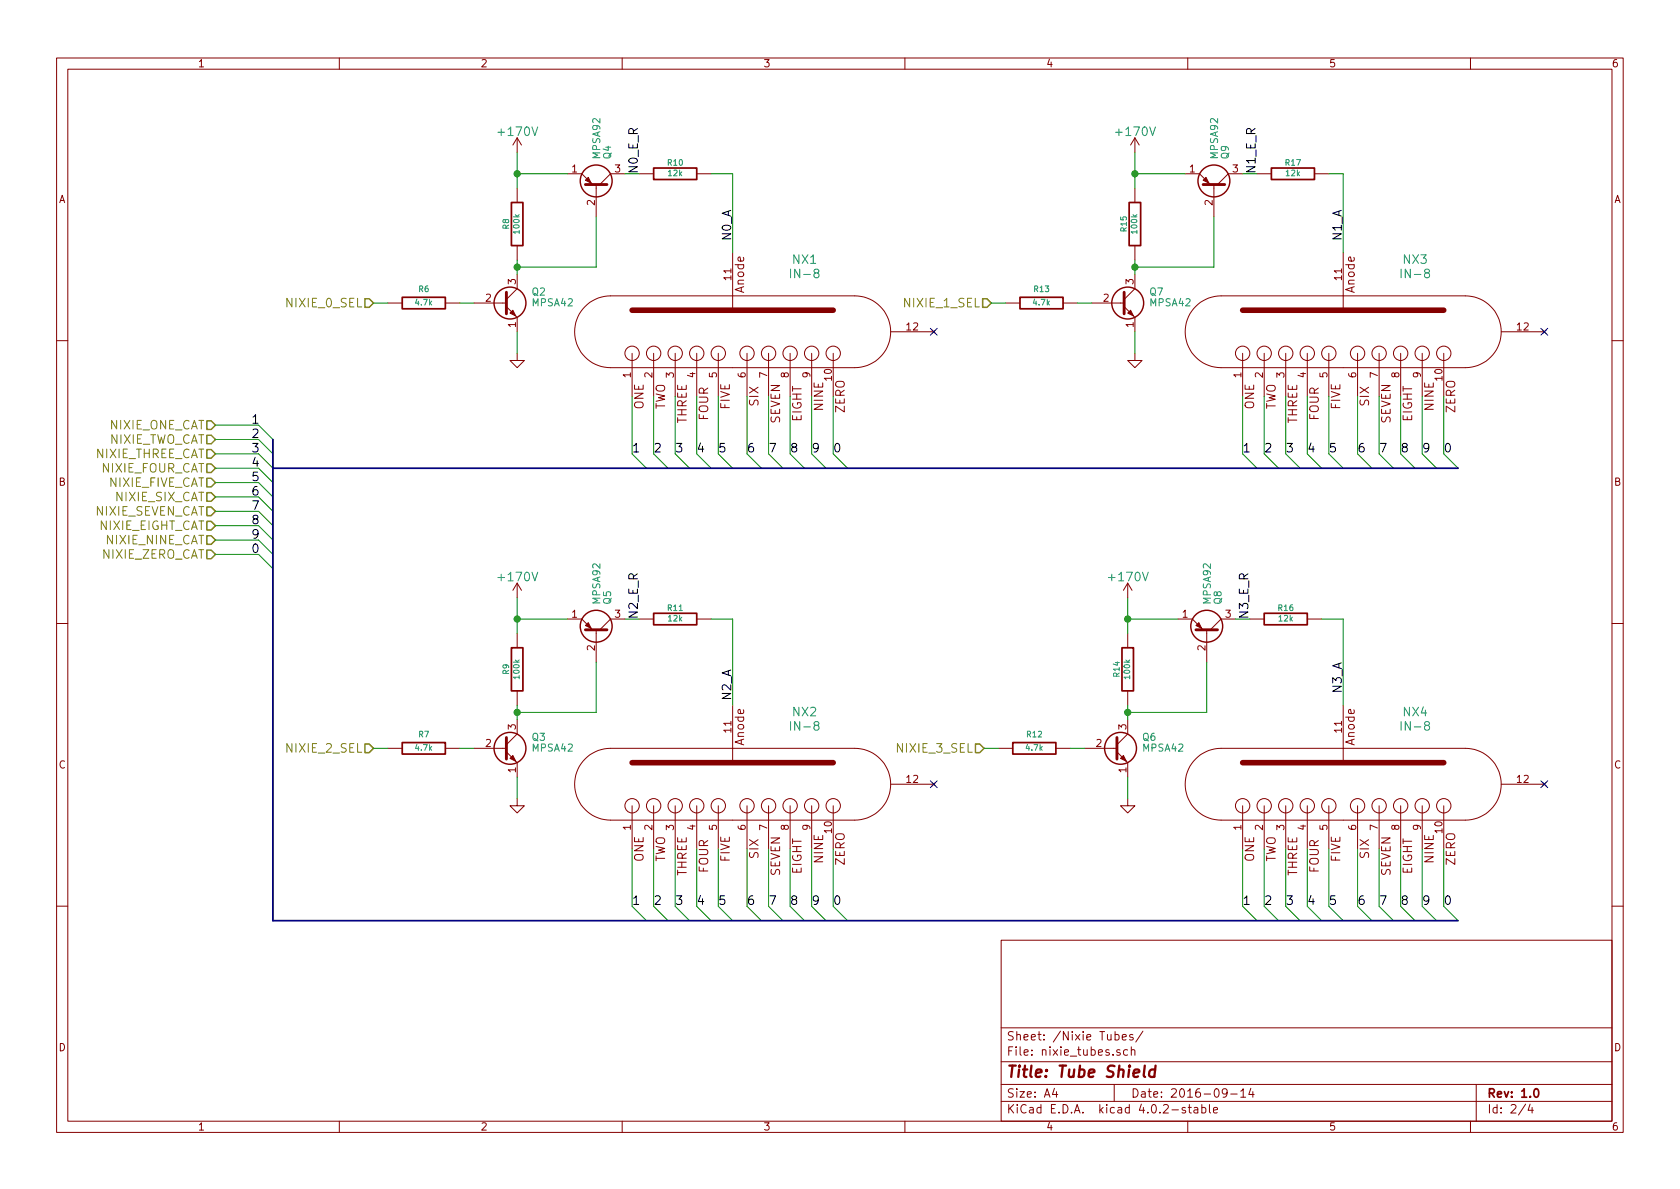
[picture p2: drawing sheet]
<svg xmlns="http://www.w3.org/2000/svg" width="297mm" height="210mm" viewBox="0 0 297 210" stroke-linecap="round" stroke-linejoin="round" font-family="sans-serif">
<g fill="none" stroke="#840000" stroke-width=".18">
<path d="M10 10.3h277v189.9h-277zM12 12.2h273v186.1h-273zM60 10.3v1.9M110 10.3v1.9M160 10.3v1.9M210 10.3v1.9M260 10.3v1.9M91.4 24.4v2.5M91.4 33.3v2.5M91.4 24.4l-.7 1.2M91.4 24.4l.8 1.2M100.3 30.7h2.6l1.9 1.9"/>
<path d="M105.4 32.6v5.7M110.5 30.7h-2.6l-1.9 1.9M113 30.7h2.6M123.2 30.7h2.5M200.7 24.4v2.5M200.7 33.3v2.5M200.7 24.4l-.8 1.2M200.7 24.4l.7 1.2M209.5 30.7h2.6l1.9 1.9M214.6 32.6v5.7M219.7 30.7h-2.5l-1.9 1.9M222.2 30.7h2.6"/>
<path d="M232.4 30.7h2.5M68.6 53.6h2.5M78.7 53.6h2.6M83.8 53.6h5.7M89.5 54.2l1.9 1.9v2.6M91.4 43.4v2.6M91.4 48.5v2.5l-1.9 2M103.5 54.2a6.4 6.4 0 0 1 4.4-1.9h43.2a6.3 6.3 0 0 1 6.4 6.4 6.3 6.3 0 0 1-6.4 6.3h-43.2a6.3 6.3 0 0 1-5.8-3.9 6.3 6.3 0 0 1 1.4-6.9zM129.5 44.7v10.2M157.5 58.7h7.6M164.8 58.4l.6 .6M165.4 58.4l-.6 .6"/>
<path d="M177.8 53.6h2.5M188 53.6h2.5M193 53.6h5.8M198.8 54.2l1.9 1.9v2.6M200.7 43.4v2.6M200.7 48.5v2.5l-1.9 2M211.4 54.2a6.4 6.4 0 0 1 4.5-1.9h43.2a6.3 6.3 0 0 1 6.3 6.4 6.3 6.3 0 0 1-6.3 6.3h-43.2a6.3 6.3 0 0 1-5.9-3.9 6.3 6.3 0 0 1 1.4-6.9zM237.5 44.7v10.2M265.4 58.7h7.6M272.7 58.4l.7 .6M273.4 58.4l-.7 .6M10 60.2h2"/>
<path d="M91.4 62.5v1.2h1.3l-1.3 1.3-1.2-1.3h1.2M111.8 62.5v7.6M115.6 62.5v7.6M119.4 62.5v7.6M123.2 62.5v7.6M127 62.5v7.6M132.1 62.5v7.6M135.9 62.5v7.6M139.7 62.5v7.6M143.5 62.5v7.6M147.3 62.5v7.6M200.7 62.5v1.2h1.2l-1.2 1.3-1.3-1.3h1.3"/>
<path d="M219.7 62.5v7.6M223.5 62.5v7.6M227.3 62.5v7.6M231.1 62.5v7.6M234.9 62.5v7.6M240 62.5v7.6M243.8 62.5v7.6M247.6 62.5v7.6M251.5 62.5v7.6M255.3 62.5v7.6M285 60.2h2M10 110.3h2"/>
<path d="M91.4 103.1v2.6M91.4 112v2.5M91.4 103.1l-.7 1.3M91.4 103.1l.8 1.3M100.3 109.5h2.6l1.9 1.9M105.4 111.4v5.7M110.5 109.5h-2.6l-1.9 1.9M113 109.5h2.6M123.2 109.5h2.5M199.4 103.1v2.6M199.4 112v2.5M199.4 103.1l-.8 1.3"/>
<path d="M199.4 103.1l.8 1.3M208.3 109.5h2.5l1.9 1.9M213.4 111.4v5.7M218.4 109.5h-2.5l-1.9 1.9M221 109.5h2.5M231.1 109.5h2.6M285 110.3h2M68.6 132.3h2.5M78.7 132.3h2.6M83.8 132.3h5.7M89.5 133l1.9 1.9v2.5M91.4 122.2v2.5"/>
<path d="M91.4 127.2v2.6l-1.9 1.9M103.5 134.2a6.4 6.4 0 0 1 4.4-1.9h43.2a6.3 6.3 0 0 1 6.4 6.4 6.3 6.3 0 0 1-6.4 6.3h-43.2a6.3 6.3 0 0 1-5.8-3.9 6.3 6.3 0 0 1 1.4-6.9zM129.5 124.7v10.2M157.5 138.7h7.6M164.8 138.4l.6 .6M165.4 138.4l-.6 .6M176.5 132.3h2.6M186.7 132.3h2.5M191.8 132.3h5.7M197.5 133l1.9 1.9v2.5M199.4 122.2v2.5M199.4 127.2v2.6l-1.9 1.9"/>
<path d="M211.4 134.2a6.4 6.4 0 0 1 4.5-1.9h43.2a6.3 6.3 0 0 1 6.3 6.4 6.3 6.3 0 0 1-6.3 6.3h-43.2a6.3 6.3 0 0 1-5.9-3.9 6.3 6.3 0 0 1 1.4-6.9zM237.5 124.7v10.2M265.4 138.7h7.6M272.7 138.4l.7 .6M273.4 138.4l-.7 .6M91.4 141.2v1.3h1.3l-1.3 1.3-1.2-1.3h1.2M111.8 142.5v7.6M115.6 142.5v7.6M119.4 142.5v7.6M123.2 142.5v7.6M127 142.5v7.6M132.1 142.5v7.6"/>
<path d="M135.9 142.5v7.6M139.7 142.5v7.6M143.5 142.5v7.6M147.3 142.5v7.6M199.4 141.2v1.3h1.3l-1.3 1.3-1.3-1.3h1.3M219.7 142.5v7.6M223.5 142.5v7.6M227.3 142.5v7.6M231.1 142.5v7.6M234.9 142.5v7.6M240 142.5v7.6M243.8 142.5v7.6"/>
<path d="M247.6 142.5v7.6M251.5 142.5v7.6M255.3 142.5v7.6M10 160.2h2M177 166.3h108v32h-108zM285 160.2h2M60 198.3v1.9M110 198.3v1.9M160 198.3v1.9M177 194.8h108M177 191.8h108M177 187.8h108"/>
<path d="M177 181.8h108M186.4 192.5l-.3 1h.9M186.8 193v1M197 191.8v3M197.2 183l.4-.1 .3 .3-.2 .6h-.5M198 185.7a.37 .37 0 0 0-.6 .1l.1 .2 .5 .2 .1 .1-.2 .3-.5-.1M198.4 183.4l.7-.1v-.3l-.4-.1-.3 .2 .1 .7h.6M199.4 185.7l-.5-.1-.2 .3v.6l.2 .1 .5-.1M200 185.7l.2-.1 .4 .1 .1 .9M200 185.1v1.5M200.3 183a.37 .37 0 0 0-.6 .1l.1 .3 .5 .1 .1 .1-.2 .3-.5-.1M202.1 182.3l-1.3 2"/>
<path d="M209.6 195.9a.37 .37 0 0 0-.6 .1l.1 .3 .5 .1 .1 .1-.3 .3-.4-.1M210 198.3v1.9M210.1 195.8h.5M210.3 195.3v1.3l.3 .2M211.2 195.9h.5l.1 .9M211.8 196.2l-.5 .1-.2 .2 .2 .3 .5-.1M212.5 195.9l.4-.1 .3 .3-.1 .6h-.6M212.5 195.3v1.5M213.8 195.3v1.3l.2 .2M214.6 196.3l.7-.1-.1-.3-.4-.1-.2 .2v.7h.6M217 193.2l-.3 .3h-.3l-.3-.3v-.4l.2-.2 .4-.1 .2 .2a1.19 1.19 0 0 1-.2 1.2l-.4 .1M217.6 193.5h1.1"/>
<path d="M219.4 193l.4-.5v1.5M219.4 194h.8M221.2 192.5l-.4 1h.9M221.5 193v1M260 198.3v1.9M261 191.8v6.5M269.7 195.2l-1.2 2M270.5 195.2l-.3 1.1h.9M270.9 195.8v1"/>
<circle cx="111.8" cy="62.5" r="1.27"/>
<circle cx="115.6" cy="62.5" r="1.27"/>
<circle cx="119.4" cy="62.5" r="1.27"/>
<circle cx="123.2" cy="62.5" r="1.27"/>
<circle cx="127" cy="62.5" r="1.27"/>
<circle cx="132.1" cy="62.5" r="1.27"/>
<circle cx="135.9" cy="62.5" r="1.27"/>
<circle cx="139.7" cy="62.5" r="1.27"/>
<circle cx="143.5" cy="62.5" r="1.27"/>
<circle cx="147.3" cy="62.5" r="1.27"/>
<circle cx="219.7" cy="62.5" r="1.27"/>
<circle cx="223.5" cy="62.5" r="1.27"/>
<circle cx="227.3" cy="62.5" r="1.27"/>
<circle cx="231.1" cy="62.5" r="1.27"/>
<circle cx="234.9" cy="62.5" r="1.27"/>
<circle cx="240" cy="62.5" r="1.27"/>
<circle cx="243.8" cy="62.5" r="1.27"/>
<circle cx="247.6" cy="62.5" r="1.27"/>
<circle cx="251.5" cy="62.5" r="1.27"/>
<circle cx="255.3" cy="62.5" r="1.27"/>
<circle cx="111.8" cy="142.5" r="1.27"/>
<circle cx="115.6" cy="142.5" r="1.27"/>
<circle cx="119.4" cy="142.5" r="1.27"/>
<circle cx="123.2" cy="142.5" r="1.27"/>
<circle cx="127" cy="142.5" r="1.27"/>
<circle cx="132.1" cy="142.5" r="1.27"/>
<circle cx="135.9" cy="142.5" r="1.27"/>
<circle cx="139.7" cy="142.5" r="1.27"/>
<circle cx="143.5" cy="142.5" r="1.27"/>
<circle cx="147.3" cy="142.5" r="1.27"/>
<circle cx="219.7" cy="142.5" r="1.27"/>
<circle cx="223.5" cy="142.5" r="1.27"/>
<circle cx="227.3" cy="142.5" r="1.27"/>
<circle cx="231.1" cy="142.5" r="1.27"/>
<circle cx="234.9" cy="142.5" r="1.27"/>
<circle cx="240" cy="142.5" r="1.27"/>
<circle cx="243.8" cy="142.5" r="1.27"/>
<circle cx="247.6" cy="142.5" r="1.27"/>
<circle cx="251.5" cy="142.5" r="1.27"/>
<circle cx="255.3" cy="142.5" r="1.27"/>
</g>
<g fill="none" stroke="#840000" stroke-width=".3">
<path d="M90.4 35.8h2.1v7.6h-2.1zM115.6 29.7h7.6v2h-7.6zM199.6 35.8h2.1v7.6h-2.1zM224.8 29.7h7.6v2h-7.6zM71.1 52.6h7.6v2h-7.6zM180.3 52.6h7.7v2h-7.7zM90.4 114.5h2.1v7.7h-2.1zM115.6 108.5h7.6v2h-7.6zM198.4 114.5h2v7.7h-2zM223.5 108.5h7.6v2h-7.6zM71.1 131.3h7.6v2h-7.6zM179.1 131.3h7.6v2h-7.6z"/>
<path d="M271.3 192.7l.3-.2a.81 .81 0 0 1 .5 .6 .81 .81 0 0 1-.2 .8l-.2 .1a.79 .79 0 0 1-.4-1.3z"/>
</g>
<path d="M204.2 189.2a.7 .7 0 0 0-1 .3v.8l.3 .1 .6-.1M204.3 188.4l-.2 2" fill="none" stroke="#840000" stroke-width=".41"/>
<g fill="none" stroke="#848400" stroke-width=".25">
<path d="M64.5 52.8h.8l.7 .8-.7 .8h-.8zM173.7 52.8h.8l.8 .8-.8 .8h-.8zM36.6 74.4h.7l.8 .8-.8 .7h-.7zM36.6 77h.7l.8 .7-.8 .8h-.7zM36.6 79.5h.7l.8 .8-.8 .7h-.7zM36.6 82h.7l.8 .8-.8 .8h-.7zM36.6 84.6h.7l.8 .7-.8 .8h-.7zM36.6 87.1h.7l.8 .8-.8 .7h-.7zM36.6 89.7h.7l.8 .7-.8 .8h-.7zM36.6 92.2h.7l.8 .8-.8 .7h-.7zM36.6 94.7h.7l.8 .8-.8 .8h-.7zM36.6 97.3h.7l.8 .7-.8 .8h-.7z"/>
<path d="M64.5 131.6h.8l.7 .7-.7 .8h-.8zM172.5 131.6h.7l.8 .7-.8 .8h-.7z"/>
</g>
<path d="M111.8 54.9h35.5M219.7 54.9h35.6M111.8 134.9h35.5M219.7 134.9h35.6" fill="none" stroke="#840000" stroke-width=".99"/>
<g fill="none" stroke="#008400" stroke-width=".18">
<path d="M91.4 26.9v6.4M91.4 30.7h8.9M105.4 38.3v8.9h-14M110.5 30.7h2.5M125.7 30.7h3.8v14M200.7 26.9v6.4M200.7 30.7h8.8M214.6 38.3v8.9h-13.9M219.7 30.7h2.5M234.9 30.7h2.6v14M66 53.6h2.6M81.3 53.6h2.5"/>
<path d="M91.4 46v2.5M91.4 58.7v3.8M175.3 53.6h2.5M190.5 53.6h2.5M200.7 46v2.5M200.7 58.7v3.8M38.1 75.2h7.6l2.6 2.5M38.1 77.7h7.6l2.6 2.6M111.8 70.1v10.2l2.5 2.5M115.6 70.1v10.2l2.5 2.5M119.4 70.1v10.2l2.5 2.5M123.2 70.1v10.2l2.5 2.5"/>
<path d="M127 70.1v10.2l2.5 2.5M132.1 70.1v10.2l2.5 2.5M135.9 70.1v10.2l2.5 2.5M139.7 70.1v10.2l2.5 2.5M143.5 70.1v10.2l2.5 2.5M147.3 70.1v10.2l2.6 2.5M219.7 70.1v10.2l2.5 2.5M223.5 70.1v10.2l2.6 2.5M227.3 70.1v10.2l2.6 2.5M231.1 70.1v10.2l2.6 2.5M234.9 70.1v10.2l2.6 2.5M240 70.1v10.2l2.6 2.5"/>
<path d="M243.8 70.1v10.2l2.6 2.5M247.6 70.1v10.2l2.6 2.5M251.5 70.1v10.2l2.5 2.5M255.3 70.1v10.2l2.5 2.5M38.1 80.3h7.6l2.6 2.5M38.1 82.8h7.6l2.6 2.5M38.1 85.3h7.6l2.6 2.6M38.1 87.9h7.6l2.6 2.5M38.1 90.4h7.6l2.6 2.6M38.1 93h7.6l2.6 2.5M38.1 95.5h7.6l2.6 2.5M38.1 98h7.6l2.6 2.6"/>
<path d="M91.4 105.7v6.3M91.4 109.5h8.9M105.4 117.1v8.9h-14M110.5 109.5h2.5M125.7 109.5h3.8v15.2M199.4 105.7v6.3M199.4 109.5h8.9M213.4 117.1v8.9h-14M218.4 109.5h2.6M233.7 109.5h3.8v15.2M66 132.3h2.6M81.3 132.3h2.5"/>
<path d="M91.4 124.7v2.5M91.4 137.4v3.8M174 132.3h2.5M189.2 132.3h2.6M199.4 124.7v2.5M199.4 137.4v3.8M111.8 150.1v10.2l2.5 2.5M115.6 150.1v10.2l2.5 2.5M119.4 150.1v10.2l2.5 2.5M123.2 150.1v10.2l2.5 2.5M127 150.1v10.2l2.5 2.5M132.1 150.1v10.2l2.5 2.5"/>
<path d="M135.9 150.1v10.2l2.5 2.5M139.7 150.1v10.2l2.5 2.5M143.5 150.1v10.2l2.5 2.5M147.3 150.1v10.2l2.6 2.5M219.7 150.1v10.2l2.5 2.5M223.5 150.1v10.2l2.6 2.5M227.3 150.1v10.2l2.6 2.5M231.1 150.1v10.2l2.6 2.5M234.9 150.1v10.2l2.6 2.5M240 150.1v10.2l2.6 2.5M243.8 150.1v10.2l2.6 2.5M247.6 150.1v10.2l2.6 2.5"/>
<path d="M251.5 150.1v10.2l2.5 2.5M255.3 150.1v10.2l2.5 2.5"/>
</g>
<g fill="none" stroke="#840000" stroke-width=".25">
<circle cx="105.4" cy="32" r="2.82"/>
<circle cx="214.6" cy="32" r="2.82"/>
<circle cx="90.2" cy="53.6" r="2.82"/>
<circle cx="199.4" cy="53.6" r="2.82"/>
<circle cx="105.4" cy="110.7" r="2.82"/>
<circle cx="213.4" cy="110.7" r="2.82"/>
<circle cx="90.2" cy="132.3" r="2.82"/>
<circle cx="198.1" cy="132.3" r="2.82"/>
</g>
<path d="M89.5 51.7v3.8M198.8 51.7v3.8M89.5 130.4v3.8M197.5 130.4v3.8" fill="none" stroke="#840000" stroke-width=".51"/>
<g fill="#840000" stroke="#840000" stroke-width=".18">
<path d="M90.2 55.4l.5-.5 .5 1z"/>
<path d="M199.4 55.4l.5-.5 .5 1z"/>
<path d="M90.2 134.1l.5-.5 .5 1z"/>
<path d="M198.1 134.1l.5-.5 .5 1z"/>
<path d="M103.5 31.9l.5-.5 .5 1z"/>
<path d="M212.7 31.9l.5-.5 .5 1z"/>
<path d="M103.5 110.6l.5-.5 .5 1z"/>
<path d="M211.5 110.6l.5-.5 .5 1z"/>
</g>
<g fill="#840000" stroke="#840000" stroke-width=".51">
<path d="M103.5 32.6h3.8z"/>
<path d="M212.7 32.6h3.8z"/>
<path d="M103.5 111.4h3.8z"/>
<path d="M211.5 111.4h3.8z"/>
</g>
<path d="M164.5 58.1l1.2 1.2M165.7 58.1l-1.2 1.2M272.4 58.1l1.3 1.2M273.7 58.1l-1.3 1.2M164.5 138.1l1.2 1.2M165.7 138.1l-1.2 1.2M272.4 138.1l1.3 1.2M273.7 138.1l-1.3 1.2" fill="none" stroke="#000084" stroke-width=".18"/>
<path d="M48.3 77.7v85.1h209.5M48.3 82.8h209.5" fill="none" stroke="#000084" stroke-width=".3"/>
<g fill="#008400" stroke="#008400" stroke-width=".25">
<circle cx="91.4" cy="126" r=".51"/>
<circle cx="91.4" cy="109.5" r=".51"/>
<circle cx="91.4" cy="47.2" r=".51"/>
<circle cx="91.4" cy="30.7" r=".51"/>
<circle cx="199.4" cy="126" r=".51"/>
<circle cx="199.4" cy="109.5" r=".51"/>
<circle cx="200.7" cy="47.2" r=".51"/>
<circle cx="200.7" cy="30.7" r=".51"/>
</g>
<text font-size="2.8" fill="#840000" x="178" y="190.5">Title: Tube Shield</text>
<g font-size="2.1" fill="#008484">
<text x="88.3" y="24">+170V</text>
<text x="197.6" y="24">+170V</text>
<text x="140.2" y="46.7">NX1</text>
<text x="248.1" y="46.7">NX3</text>
<text x="140.2" y="49.2">IN-8</text>
<text x="248.2" y="49.2">IN-8</text>
<text x="88.3" y="102.8">+170V</text>
<text x="196.3" y="102.8">+170V</text>
<text x="140.2" y="126.7">NX2</text>
<text x="140.2" y="129.2">IN-8</text>
<text x="248.1" y="126.7">NX4</text>
<text x="248.2" y="129.2">IN-8</text>
</g>
<g font-size="2.1">
<text x="112.8" y="30.7" transform="rotate(-90 112.8 30.7)">N0_E_R</text>
<text x="222" y="30.7" transform="rotate(-90 222 30.7)">N1_E_R</text>
<text x="129.3" y="42.5" transform="rotate(-90 129.3 42.5)">N0_A</text>
<text x="237.2" y="42.5" transform="rotate(-90 237.2 42.5)">N1_A</text>
<text x="44.4" y="74.9">1</text>
<text x="44.4" y="77.5">2</text>
<text x="44.4" y="80">3</text>
<text x="44.4" y="82.5">4</text>
<text x="111.8" y="80">1</text>
<text x="115.6" y="80">2</text>
<text x="119.4" y="80">3</text>
<text x="123.2" y="80">4</text>
<text x="127" y="80">5</text>
<text x="132.1" y="80">6</text>
<text x="135.9" y="80">7</text>
<text x="139.7" y="80">8</text>
<text x="143.5" y="80">9</text>
<text x="147.3" y="80">0</text>
<text x="219.7" y="80">1</text>
<text x="223.5" y="80">2</text>
<text x="227.3" y="80">3</text>
<text x="231.1" y="80">4</text>
<text x="234.9" y="80">5</text>
<text x="240" y="80">6</text>
<text x="243.8" y="80">7</text>
<text x="247.6" y="80">8</text>
<text x="251.5" y="80">9</text>
<text x="255.3" y="80">0</text>
<text x="44.4" y="85.1">5</text>
<text x="44.4" y="87.6">6</text>
<text x="44.4" y="90.2">7</text>
<text x="44.4" y="92.7">8</text>
<text x="44.4" y="95.2">9</text>
<text x="44.4" y="97.8">0</text>
<text x="112.8" y="109.5" transform="rotate(-90 112.8 109.5)">N2_E_R</text>
<text x="220.7" y="109.5" transform="rotate(-90 220.7 109.5)">N3_E_R</text>
<text x="129.3" y="123.8" transform="rotate(-90 129.3 123.8)">N2_A</text>
<text x="237.2" y="122.5" transform="rotate(-90 237.2 122.5)">N3_A</text>
<text x="111.8" y="160">1</text>
<text x="115.6" y="160">2</text>
<text x="119.4" y="160">3</text>
<text x="123.2" y="160">4</text>
<text x="127" y="160">5</text>
<text x="132.1" y="160">6</text>
<text x="135.9" y="160">7</text>
<text x="139.7" y="160">8</text>
<text x="143.5" y="160">9</text>
<text x="147.3" y="160">0</text>
<text x="219.7" y="160">1</text>
<text x="223.5" y="160">2</text>
<text x="227.3" y="160">3</text>
<text x="231.1" y="160">4</text>
<text x="234.9" y="160">5</text>
<text x="240" y="160">6</text>
<text x="243.8" y="160">7</text>
<text x="247.6" y="160">8</text>
<text x="251.5" y="160">9</text>
<text x="255.3" y="160">0</text>
</g>
<g font-size="2.1" fill="#840000">
<text x="131.6" y="51.8" transform="rotate(-90 131.6 51.8)">Anode</text>
<text x="239.5" y="51.8" transform="rotate(-90 239.5 51.8)">Anode</text>
<text x="134.1" y="71.8" transform="rotate(-90 134.1 71.8)">SIX</text>
<text x="242.1" y="71.8" transform="rotate(-90 242.1 71.8)">SIX</text>
<text x="113.8" y="72.4" transform="rotate(-90 113.8 72.4)">ONE</text>
<text x="117.6" y="72.6" transform="rotate(-90 117.6 72.6)">TWO</text>
<text x="121.4" y="74.9" transform="rotate(-90 121.4 74.9)">THREE</text>
<text x="125.2" y="74.4" transform="rotate(-90 125.2 74.4)">FOUR</text>
<text x="129" y="72.5" transform="rotate(-90 129 72.5)">FIVE</text>
<text x="137.9" y="74.9" transform="rotate(-90 137.9 74.9)">SEVEN</text>
<text x="141.7" y="74.6" transform="rotate(-90 141.7 74.6)">EIGHT</text>
<text x="145.5" y="72.6" transform="rotate(-90 145.5 72.6)">NINE</text>
<text x="149.4" y="73" transform="rotate(-90 149.4 73)">ZERO</text>
<text x="221.7" y="72.4" transform="rotate(-90 221.7 72.4)">ONE</text>
<text x="225.6" y="72.6" transform="rotate(-90 225.6 72.6)">TWO</text>
<text x="229.4" y="74.9" transform="rotate(-90 229.4 74.9)">THREE</text>
<text x="233.2" y="74.4" transform="rotate(-90 233.2 74.4)">FOUR</text>
<text x="237" y="72.5" transform="rotate(-90 237 72.5)">FIVE</text>
<text x="245.9" y="74.9" transform="rotate(-90 245.9 74.9)">SEVEN</text>
<text x="249.7" y="74.6" transform="rotate(-90 249.7 74.6)">EIGHT</text>
<text x="253.5" y="72.6" transform="rotate(-90 253.5 72.6)">NINE</text>
<text x="257.3" y="73" transform="rotate(-90 257.3 73)">ZERO</text>
<text x="131.6" y="131.8" transform="rotate(-90 131.6 131.8)">Anode</text>
<text x="239.5" y="131.8" transform="rotate(-90 239.5 131.8)">Anode</text>
<text x="113.8" y="152.4" transform="rotate(-90 113.8 152.4)">ONE</text>
<text x="117.6" y="152.6" transform="rotate(-90 117.6 152.6)">TWO</text>
<text x="121.4" y="155" transform="rotate(-90 121.4 155)">THREE</text>
<text x="125.2" y="154.4" transform="rotate(-90 125.2 154.4)">FOUR</text>
<text x="129" y="152.5" transform="rotate(-90 129 152.5)">FIVE</text>
<text x="134.1" y="151.8" transform="rotate(-90 134.1 151.8)">SIX</text>
<text x="137.9" y="155" transform="rotate(-90 137.9 155)">SEVEN</text>
<text x="141.7" y="154.6" transform="rotate(-90 141.7 154.6)">EIGHT</text>
<text x="145.5" y="152.6" transform="rotate(-90 145.5 152.6)">NINE</text>
<text x="149.4" y="153.1" transform="rotate(-90 149.4 153.1)">ZERO</text>
<text x="221.7" y="152.4" transform="rotate(-90 221.7 152.4)">ONE</text>
<text x="225.6" y="152.6" transform="rotate(-90 225.6 152.6)">TWO</text>
<text x="229.4" y="155" transform="rotate(-90 229.4 155)">THREE</text>
<text x="233.2" y="154.4" transform="rotate(-90 233.2 154.4)">FOUR</text>
<text x="237" y="152.5" transform="rotate(-90 237 152.5)">FIVE</text>
<text x="242.1" y="151.8" transform="rotate(-90 242.1 151.8)">SIX</text>
<text x="245.9" y="155" transform="rotate(-90 245.9 155)">SEVEN</text>
<text x="249.7" y="154.6" transform="rotate(-90 249.7 154.6)">EIGHT</text>
<text x="253.5" y="152.6" transform="rotate(-90 253.5 152.6)">NINE</text>
<text x="257.3" y="153.1" transform="rotate(-90 257.3 153.1)">ZERO</text>
<text x="178" y="184">Sheet: /Nixie Tubes/</text>
<text x="178" y="186.7">File: nixie_tubes.sch</text>
<text x="178" y="196.9">KiCad E.D.A. kicad 4.0.2-stable</text>
<text x="178" y="194.1">Size: A4</text>
<text x="200" y="194.1">Date: 2016-09-14</text>
<text x="263" y="194.1">Rev: 1.0</text>
<text x="263" y="196.9">Id: 2/4</text>
</g>
<g font-size="2.1" fill="#848400">
<text x="50.9" y="54.4">NIXIE_0_SEL</text>
<text x="160.1" y="54.4">NIXIE_1_SEL</text>
<text x="19.3" y="75.9">NIXIE_ONE_CAT</text>
<text x="16.7" y="81">NIXIE_THREE_CAT</text>
<text x="17.9" y="83.6">NIXIE_FOUR_CAT</text>
<text x="18.9" y="78.5">NIXIE_TWO_CAT</text>
<text x="19.2" y="86.1">NIXIE_FIVE_CAT</text>
<text x="20.5" y="88.6">NIXIE_SIX_CAT</text>
<text x="16.7" y="91.2">NIXIE_SEVEN_CAT</text>
<text x="17.4" y="93.7">NIXIE_EIGHT_CAT</text>
<text x="18" y="98.8">NIXIE_ZERO_CAT</text>
<text x="18.8" y="96.3">NIXIE_NINE_CAT</text>
<text x="50.9" y="133.1">NIXIE_2_SEL</text>
<text x="158.9" y="133.1">NIXIE_3_SEL</text>
</g>
<g font-size="1.8" fill="#840000">
<text x="35" y="11.9">1</text>
<text x="85" y="11.9">2</text>
<text x="135" y="11.9">3</text>
<text x="185" y="11.9">4</text>
<text x="235" y="11.9">5</text>
<text x="285" y="11.9">6</text>
<text x="10.4" y="35.9">A</text>
<text x="101.1" y="30.5">1</text>
<text x="108.7" y="30.5">3</text>
<text x="210.3" y="30.5">1</text>
<text x="218" y="30.5">3</text>
<text x="285.4" y="35.9">A</text>
<text x="105.2" y="36.3" transform="rotate(-90 105.2 36.3)">2</text>
<text x="214.4" y="36.3" transform="rotate(-90 214.4 36.3)">2</text>
<text x="85.9" y="53.3">2</text>
<text x="91.2" y="50.3" transform="rotate(-90 91.2 50.3)">3</text>
<text x="129.3" y="49.5" transform="rotate(-90 129.3 49.5)">11</text>
<text x="195.1" y="53.3">2</text>
<text x="200.4" y="50.3" transform="rotate(-90 200.4 50.3)">3</text>
<text x="237.2" y="49.5" transform="rotate(-90 237.2 49.5)">11</text>
<text x="91.2" y="57.9" transform="rotate(-90 91.2 57.9)">1</text>
<text x="160.3" y="58.4">12</text>
<text x="200.4" y="57.9" transform="rotate(-90 200.4 57.9)">1</text>
<text x="268.3" y="58.4">12</text>
<text x="111.5" y="66.8" transform="rotate(-90 111.5 66.8)">1</text>
<text x="115.3" y="66.8" transform="rotate(-90 115.3 66.8)">2</text>
<text x="119.1" y="66.8" transform="rotate(-90 119.1 66.8)">3</text>
<text x="122.9" y="66.8" transform="rotate(-90 122.9 66.8)">4</text>
<text x="126.7" y="66.8" transform="rotate(-90 126.7 66.8)">5</text>
<text x="131.8" y="66.8" transform="rotate(-90 131.8 66.8)">6</text>
<text x="135.6" y="66.8" transform="rotate(-90 135.6 66.8)">7</text>
<text x="139.4" y="66.8" transform="rotate(-90 139.4 66.8)">8</text>
<text x="143.3" y="66.8" transform="rotate(-90 143.3 66.8)">9</text>
<text x="147.1" y="67.3" transform="rotate(-90 147.1 67.3)">10</text>
<text x="219.5" y="66.8" transform="rotate(-90 219.5 66.8)">1</text>
<text x="223.3" y="66.8" transform="rotate(-90 223.3 66.8)">2</text>
<text x="227.1" y="66.8" transform="rotate(-90 227.1 66.8)">3</text>
<text x="230.9" y="66.8" transform="rotate(-90 230.9 66.8)">4</text>
<text x="234.7" y="66.8" transform="rotate(-90 234.7 66.8)">5</text>
<text x="239.8" y="66.8" transform="rotate(-90 239.8 66.8)">6</text>
<text x="243.6" y="66.8" transform="rotate(-90 243.6 66.8)">7</text>
<text x="247.4" y="66.8" transform="rotate(-90 247.4 66.8)">8</text>
<text x="251.2" y="66.8" transform="rotate(-90 251.2 66.8)">9</text>
<text x="255" y="67.3" transform="rotate(-90 255 67.3)">10</text>
<text x="10.4" y="85.9">B</text>
<text x="285.4" y="85.9">B</text>
<text x="101.1" y="109.2">1</text>
<text x="108.7" y="109.2">3</text>
<text x="209.1" y="109.2">1</text>
<text x="216.7" y="109.2">3</text>
<text x="105.2" y="115" transform="rotate(-90 105.2 115)">2</text>
<text x="213.1" y="115" transform="rotate(-90 213.1 115)">2</text>
<text x="91.2" y="129" transform="rotate(-90 91.2 129)">3</text>
<text x="129.3" y="129.5" transform="rotate(-90 129.3 129.5)">11</text>
<text x="199.1" y="129" transform="rotate(-90 199.1 129)">3</text>
<text x="237.2" y="129.5" transform="rotate(-90 237.2 129.5)">11</text>
<text x="10.4" y="135.9">C</text>
<text x="85.9" y="132.1">2</text>
<text x="91.2" y="136.6" transform="rotate(-90 91.2 136.6)">1</text>
<text x="193.8" y="132.1">2</text>
<text x="199.1" y="136.6" transform="rotate(-90 199.1 136.6)">1</text>
<text x="285.4" y="135.9">C</text>
<text x="160.3" y="138.4">12</text>
<text x="268.3" y="138.4">12</text>
<text x="111.5" y="146.8" transform="rotate(-90 111.5 146.8)">1</text>
<text x="115.3" y="146.8" transform="rotate(-90 115.3 146.8)">2</text>
<text x="119.1" y="146.8" transform="rotate(-90 119.1 146.8)">3</text>
<text x="122.9" y="146.8" transform="rotate(-90 122.9 146.8)">4</text>
<text x="126.7" y="146.8" transform="rotate(-90 126.7 146.8)">5</text>
<text x="131.8" y="146.8" transform="rotate(-90 131.8 146.8)">6</text>
<text x="135.6" y="146.8" transform="rotate(-90 135.6 146.8)">7</text>
<text x="139.4" y="146.8" transform="rotate(-90 139.4 146.8)">8</text>
<text x="143.3" y="146.8" transform="rotate(-90 143.3 146.8)">9</text>
<text x="147.1" y="147.3" transform="rotate(-90 147.1 147.3)">10</text>
<text x="219.5" y="146.8" transform="rotate(-90 219.5 146.8)">1</text>
<text x="223.3" y="146.8" transform="rotate(-90 223.3 146.8)">2</text>
<text x="227.1" y="146.8" transform="rotate(-90 227.1 146.8)">3</text>
<text x="230.9" y="146.8" transform="rotate(-90 230.9 146.8)">4</text>
<text x="234.7" y="146.8" transform="rotate(-90 234.7 146.8)">5</text>
<text x="239.8" y="146.8" transform="rotate(-90 239.8 146.8)">6</text>
<text x="243.6" y="146.8" transform="rotate(-90 243.6 146.8)">7</text>
<text x="247.4" y="146.8" transform="rotate(-90 247.4 146.8)">8</text>
<text x="251.2" y="146.8" transform="rotate(-90 251.2 146.8)">9</text>
<text x="255" y="147.3" transform="rotate(-90 255 147.3)">10</text>
<text x="10.4" y="185.9">D</text>
<text x="285.4" y="185.9">D</text>
<text x="35" y="199.9">1</text>
<text x="85" y="199.9">2</text>
<text x="135" y="199.9">3</text>
<text x="185" y="199.9">4</text>
<text x="235" y="199.9">5</text>
<text x="285" y="199.9">6</text>
</g>
<g font-size="1.8" fill="#008484">
<text x="106.1" y="28" transform="rotate(-90 106.1 28)">MPSA92</text>
<text x="108" y="28.1" transform="rotate(-90 108 28.1)">Q4</text>
<text x="215.3" y="28" transform="rotate(-90 215.3 28)">MPSA92</text>
<text x="217.2" y="28.1" transform="rotate(-90 217.2 28.1)">Q9</text>
<text x="94.1" y="52.2">Q2</text>
<text x="203.3" y="52.2">Q7</text>
<text x="94.2" y="54.1">MPSA42</text>
<text x="203.4" y="54.1">MPSA42</text>
<text x="106.1" y="106.7" transform="rotate(-90 106.1 106.7)">MPSA92</text>
<text x="108" y="106.8" transform="rotate(-90 108 106.8)">Q5</text>
<text x="214.1" y="106.7" transform="rotate(-90 214.1 106.7)">MPSA92</text>
<text x="216" y="106.8" transform="rotate(-90 216 106.8)">Q8</text>
<text x="94.1" y="131">Q3</text>
<text x="202" y="131">Q6</text>
<text x="94.2" y="132.9">MPSA42</text>
<text x="202.1" y="132.9">MPSA42</text>
</g>
<g font-size="1.4" fill="#008484">
<text x="118.1" y="29.3">R10</text>
<text x="227.3" y="29.3">R17</text>
<text x="118.2" y="31.1">12k</text>
<text x="227.4" y="31.1">12k</text>
<text x="90" y="40.5" transform="rotate(-90 90 40.5)">R8</text>
<text x="91.8" y="41.2" transform="rotate(-90 91.8 41.2)">100k</text>
<text x="199.2" y="40.9" transform="rotate(-90 199.2 40.9)">R15</text>
<text x="201.1" y="41.2" transform="rotate(-90 201.1 41.2)">100k</text>
<text x="73.5" y="54">4.7k</text>
<text x="74" y="51.6">R6</text>
<text x="182.7" y="54">4.7k</text>
<text x="182.9" y="51.6">R13</text>
<text x="118.1" y="108">R11</text>
<text x="118.2" y="109.9">12k</text>
<text x="226" y="108">R16</text>
<text x="226.1" y="109.9">12k</text>
<text x="90" y="119.2" transform="rotate(-90 90 119.2)">R9</text>
<text x="91.8" y="120" transform="rotate(-90 91.8 120)">100k</text>
<text x="197.9" y="119.7" transform="rotate(-90 197.9 119.7)">R14</text>
<text x="199.8" y="120" transform="rotate(-90 199.8 120)">100k</text>
<text x="74" y="130.4">R7</text>
<text x="181.6" y="130.4">R12</text>
<text x="73.5" y="132.7">4.7k</text>
<text x="181.5" y="132.7">4.7k</text>
</g>
</svg>
